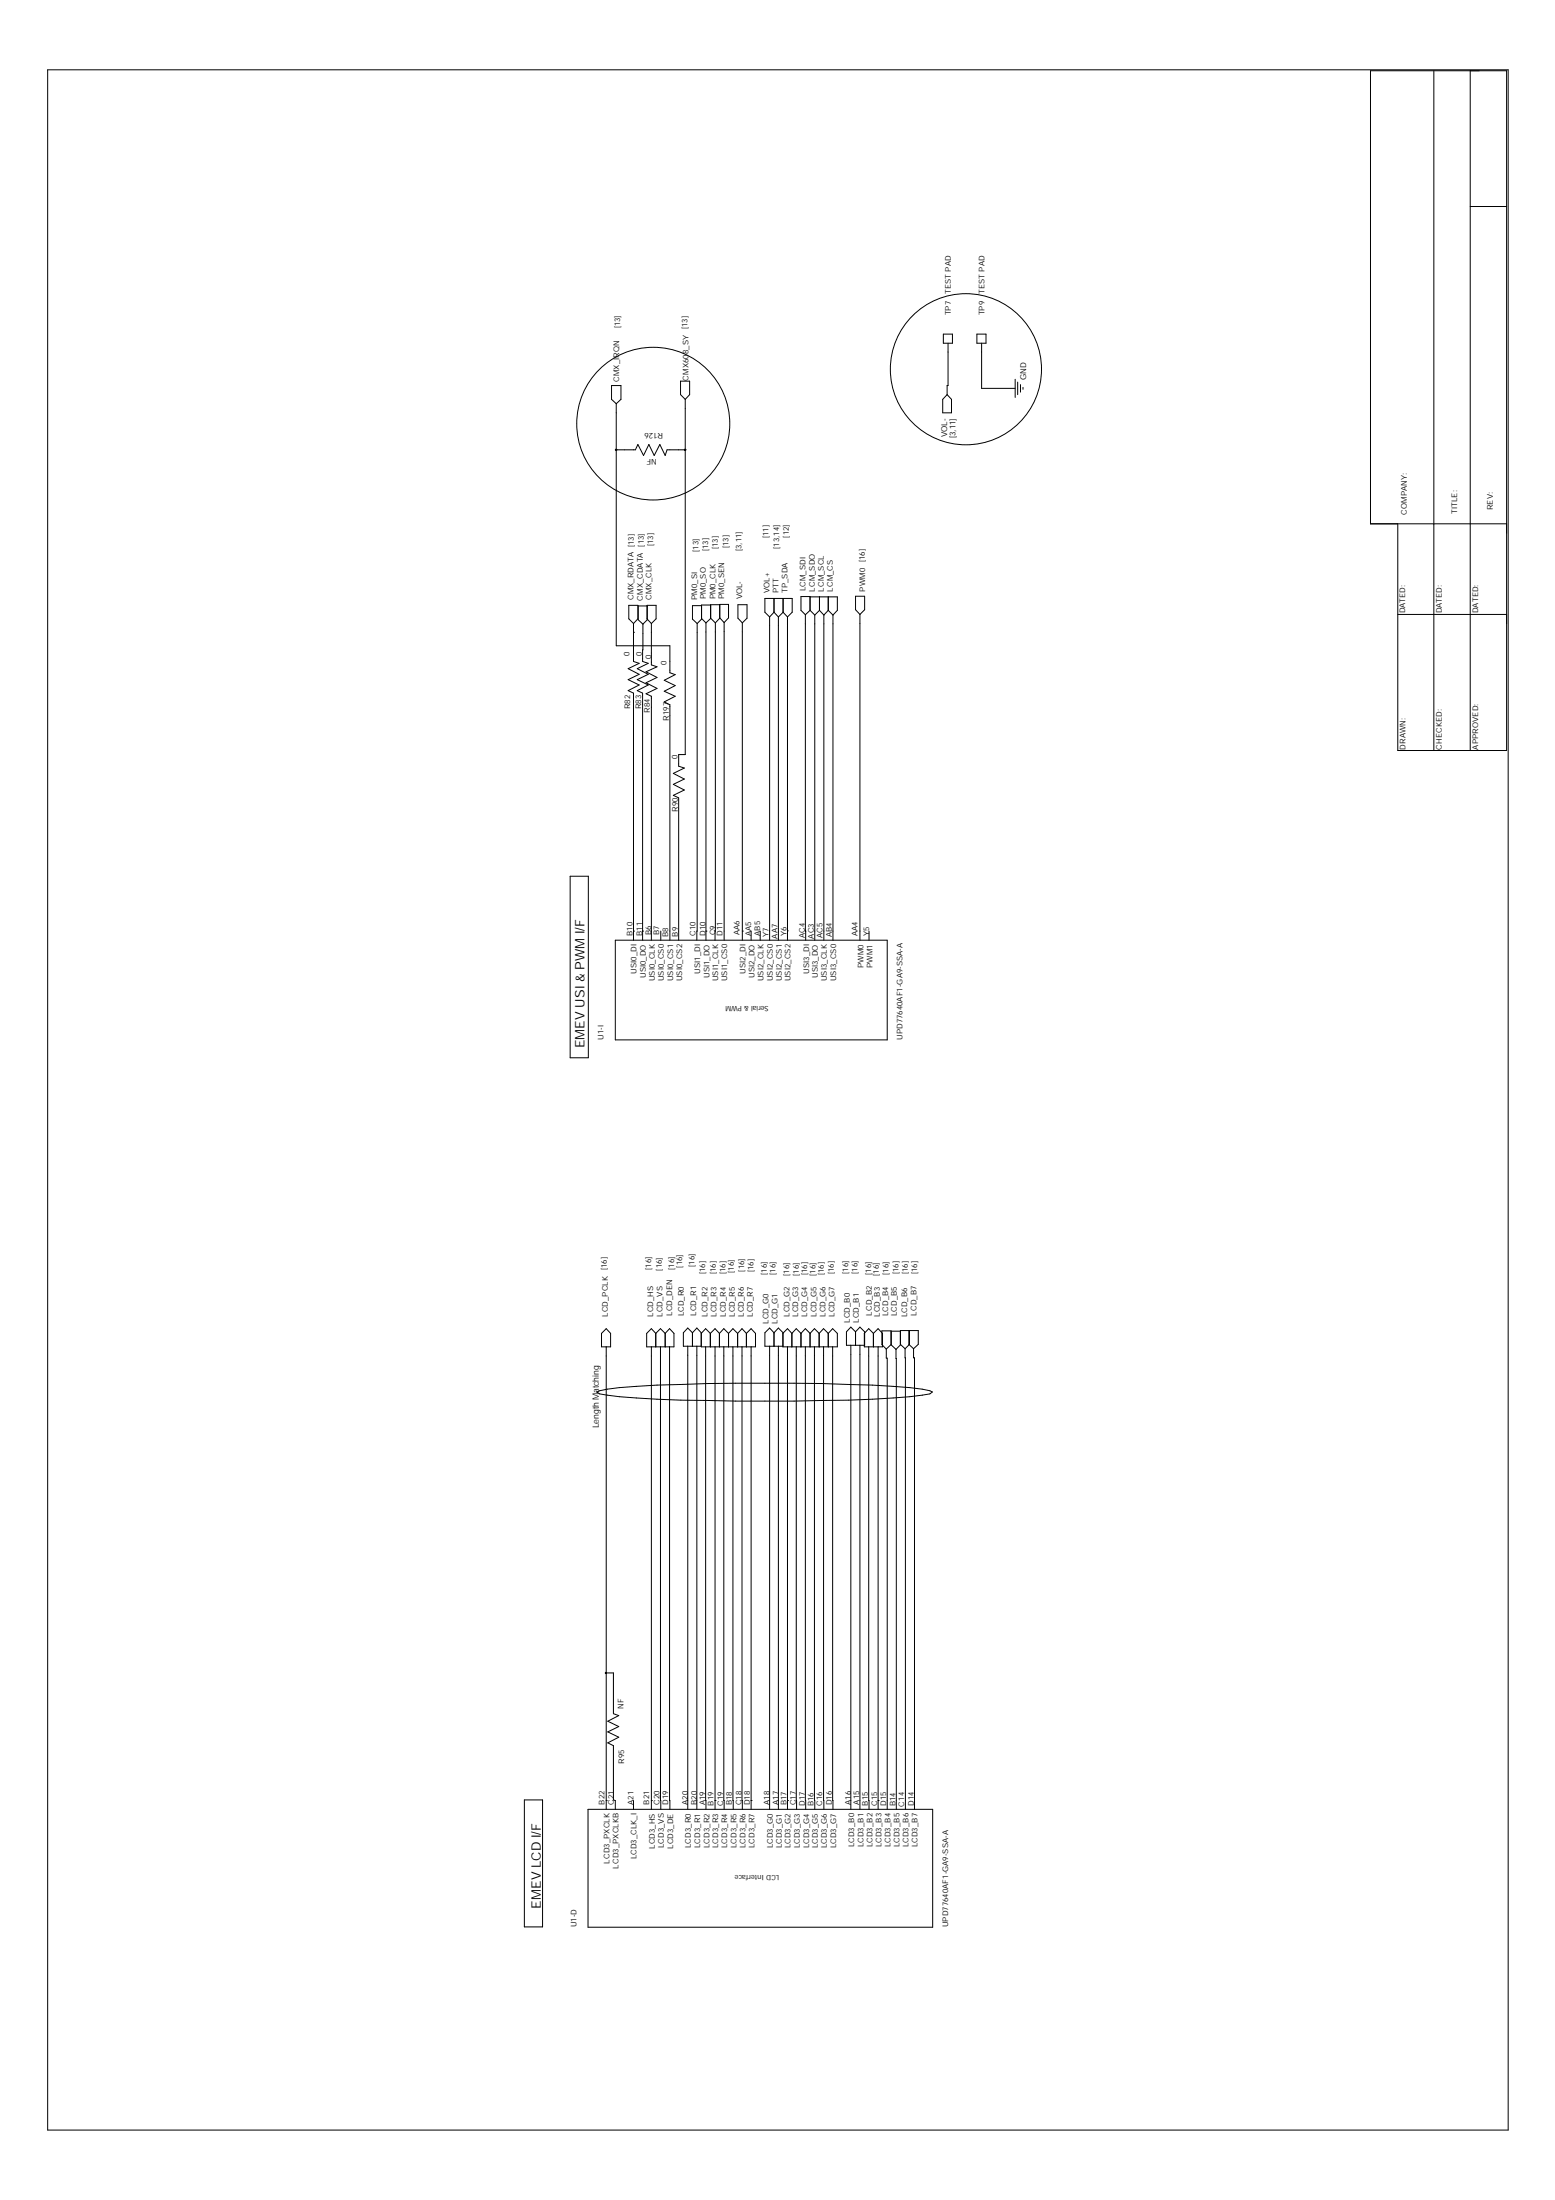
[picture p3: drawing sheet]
<svg xmlns="http://www.w3.org/2000/svg" width="210mm" height="297mm" viewBox="0 0 210 297" stroke-linecap="round" stroke-linejoin="round" font-family="sans-serif">
<g fill="none" stroke="#000" stroke-width=".13">
<path d="M6.4 9.4h197.2v278.2h-197.2v-278.1M193.5 9.6v91.7M198.5 9.6v91.7M198.5 27.9h4.9M82.5 52.1h1.3v1.8l-.6 .6-.7-.6zM83.2 54.5v32.7h7.2v3.6l.7 .3-1.4 .7 1.4 .8-1.4 .7 1.4 .7-1.4 .8 .7 .4v31.7M91.9 51.5h1.2v1.8l-.6 .6-.6-.6zM92.5 53.9v48h-.9v1.5l.8 .3-1.5 .7 1.5 .8-1.5 .7 1.5 .8-1.5 .7 .7 .3v19.2M127.3 45.1h1.3v1.2h-1.3zM127.8 53.3l.6 .6v1.8h-1.1v-1.8zM128 46.3v5.8h-.2v1.2M131.9 45.1h1.2v1.2h-1.2z"/>
<path d="M132.5 46.3v6.1h4.5M137 51.2v2.5M137.4 51.6v1.7M137.8 51.9v1M138.1 52.3v.3M83.2 60.7h.1M83.2 60.7h2.6l.3-.7 .8 1.5 .7-1.5 .7 1.5 .8-1.5 .7 1.5 .2-.8h2.5M92.5 60.7h.1M188.7 70.7v30.6h14.7v-91.7h-18.4v61.1h18.4M84.9 81.7h1.2v1.9l-.6 .6-.6-.6zM85.5 85.4h.1M85.5 84.2v5.1l.8 .3-1.5 .7 1.5 .7-1.5 .8 1.5 .7-1.5 .7 .7 .4v33.3"/>
<path d="M86.1 81.8h1.3v1.9l-.6 .6-.7-.6zM86.8 84.3l-.1 5 .8 .3-1.5 .7 1.5 .7-1.5 .8 1.5 .7-1.5 .7 .7 .4v33.3M87.3 81.7h1.3v1.9l-.7 .6-.6-.6zM87.9 84.2v5.6l.8 .2-1.5 .7 1.5 .8-1.5 .7 1.5 .7-1.5 .8 .7 .3v32.9M94.1 84.2v42.7M94.7 83.5l.6 .6M94.7 81.8h-1.2v1.8l.6 .6M95.3 84.1v42.8M95.9 83.5l.7 .6M95.9 81.7h-1.2v1.9l-.6 .6M96.6 84.1l-.1 42.8M97.2 81.6h-1.3v1.9l-.6 .6"/>
<path d="M97.2 83.4l.5 .7M97.7 84.1v42.8M97.7 84.1l.6-.7v-1.8h-1.1v1.9l-.6 .6M99.6 81.6h1.2v1.9l-.6 .6-.6-.6zM100.2 84.1v42.8M103.9 83.3v43.6M103.9 83.3l-.6-.6v-1.9h3.6v1.9l-.6 .6M104.5 82.7l-.6 .6M104.5 80.8v1.9M104.5 82.7l.6 .6M105.1 83.3v43.6M105.7 82.7l-.6 .6"/>
<path d="M105.7 80.8v1.9M105.7 82.7l.6 .6M106.3 83.3v43.6M108.7 83l.1 42.7M109.3 80.6h3.7v1.8l-.6 .6M109.3 82.4v-1.9h-1.2v1.9l.6 .6M109.3 82.4l.7 .6M109.3 82.4l-.6 .6M110 83v43.9M110.6 80.6v1.8M110.6 82.4l.6 .6M110.6 82.4l-.6 .6"/>
<path d="M111.2 83v43.9M111.8 80.6v1.8M111.8 82.4l-.6 .6M111.8 82.4l.6 .6M112.4 83v43.9M115.5 80.5h1.2v1.8l-.6 .7-.6-.7zM116.1 83v43.9M188.7 83h14.7M77 118.3h2.4v24.5h-2.4zM83.1 126.9h36.7v13.5h-36.7zM85.5 125.7h.1M86.7 125.7h.1"/>
<path d="M89.2 125.7v1.2M95.3 125.7h.1M100.2 125.7h.1M101.4 125.7v1.2M102.6 125.7v1.2M106.3 125.6v.1zM108.7 125.6l.1 .1M108.8 125.7v1.2M117.3 125.7v1.2M81.8 179.4l.6 .6v1.8h-1.2v-1.8zM93.5 179.9l.6-.6 .6 .6v1.9h7.3v-1.8l-.6-.6-.6 .6M93.5 179.9v1.9"/>
<path d="M93.5 179.9l-.7-.6-.6 .6v1.9h2.5M103.3 179.9l.6-.6 .6 .6 .6-.6 .6 .6v1.9h-2.4zM104.5 179.9v1.9M114.9 179.2l.6 .6 .6-.6 .6 .6v1.8h-2.4v-1.8zM115.5 179.8v1.8M117.3 179.4l.6 .6 .6-.6 .6 .6v1.8h-2.4v-1.8zM119 179.7h1.3v1.9l-.7 .5-.6-.5zM121.5 179.7h-1.2v1.9l.6 .6M122.7 179.6v1.9l.6 .6M122.8 179.6v1.9l-.6 .6M80.6 187.9l.3-.1a42.9 42.9 0 0 1 7.8-.8 330.5 330.5 0 0 1 34.1 .4l1.7 .2 1 .2 .4 .1-.4 .3a96.7 96.7 0 0 1-14.5 .9 356.4 356.4 0 0 1-25.1-.3l-3.9-.4-1.1-.2zM81.8 181.8v62.5"/>
<path d="M87.9 181.8v62.5M88.5 180l-.6-.6-.6 .6v1.8h3.7v-1.8l-.6-.6-.6 .6M88.5 180v1.8M88.5 180l.7-.6 .6 .6M89.2 181.8v62.5M89.8 180v1.8M90.4 181.8v62.5M92.8 181.8v62.5M94.1 181.8v62.5M94.7 180l.5-.6 .7 .6M95.2 181.8l.1 62.5M95.9 180v1.8"/>
<path d="M95.9 180l.6-.6 .6 .6M96.5 181.8v62.5M97.1 180v1.8M97.1 180l.6-.6 .6 .6M97.7 181.8v62.5M98.3 180v1.8M98.3 180l.6-.6 .7 .6M98.9 181.8l.1 62.5M99.6 180v1.8M99.6 180l.6-.6 .6 .6M100.2 181.8v62.5M100.8 180v1.8"/>
<path d="M101.4 181.8v62.5M103.9 181.8v62.5M105.1 181.8v62.5M106.3 181.8v62.5M106.9 180l-.6-.6-.6 .6v1.8h7.3v-1.8l-.6-.6-.6 .6M106.9 180v1.8M106.9 180l.6-.6 .6 .6M107.5 181.8v62.5M108.1 180v1.8M108.1 180l.6-.6 .6 .6M108.7 181.8l.1 62.5M109.3 180v1.8"/>
<path d="M109.3 180l.6-.6 .7 .6M109.9 181.8l.1 62.5M110.6 180v1.8M110.6 180l.6-.6 .6 .6M111.2 181.8v62.5M111.8 180v1.8M112.4 181.8v62.5M114.9 181.6v62.7M116.1 181.6v62.7M117.3 181.8v62.5M117.9 180v1.8M118.5 181.8v62.5"/>
<path d="M119.6 182.1v1.3h.2v60.9M120.9 182.2l.1 62.1M121.5 181.5l.7 .6M122.2 182.1v62.2M123.3 182.1v1.2h.1v61M123.3 182.1l.7-.6v-1.9h-2.5v2l-.6 .6M81.8 225.9h1v5.5l.7 .2-1.5 .8 1.5 .7-1.5 .7 1.5 .8-1.5 .7 .8 .4v7.3l.3 .1v1.2M70.8 243h2.4v17.2h-2.4zM79.4 244.3h46.5v15.9h-46.5zM81.8 243.1h.1M85.5 243.1v1.2M87.9 243.1h.1"/>
<path d="M96.5 243.1h.1M101.4 243.1h.1M106.3 243.1h.1M118.5 243.1h.1"/>
<circle cx="88.2" cy="57.2" r="10.3"/>
<circle cx="130.4" cy="49.9" r="10.2"/>
</g>
<g fill="#000" stroke="#000" stroke-width=".13">
<circle cx="83.1" cy="60.7" r=".08"/>
<circle cx="92.5" cy="60.7" r=".08"/>
<circle cx="81.8" cy="225.9" r=".08"/>
</g>
<g font-size="1.8">
<text x="78.9" y="141.5" transform="rotate(-90 78.9 141.5)">EMEV USI &amp; PWM I/F</text>
<text x="73" y="257.7" transform="rotate(-90 73 257.7)">EMEV LCD I/F</text>
</g>
<text font-size="1.2" x="80.8" y="192.9" transform="rotate(-90 80.8 192.9)">Length Matching</text>
<g font-size="1.1">
<text x="138.5" y="51.3" transform="rotate(-90 138.5 51.3)">GND</text>
<text x="127.8" y="59" transform="rotate(-90 127.8 59)">VOL-</text>
<text x="129" y="59.2" transform="rotate(-90 129 59.2)">[3,11]</text>
</g>
<g font-size="1">
<text x="128.4" y="39.7" transform="rotate(-90 128.4 39.7)">TEST PAD</text>
<text x="132.9" y="39.7" transform="rotate(-90 132.9 39.7)">TEST PAD</text>
<text x="83.7" y="44.4" transform="rotate(-90 83.7 44.4)">[13]</text>
<text x="92.8" y="44.4" transform="rotate(-90 92.8 44.4)">[13]</text>
<text x="128.4" y="42.6" transform="rotate(-90 128.4 42.6)">TP7</text>
<text x="132.9" y="42.6" transform="rotate(-90 132.9 42.6)">TP9</text>
<text x="83.6" y="51.5" transform="rotate(-90 83.6 51.5)">CMX_IRQN</text>
<text x="92.9" y="51.4" transform="rotate(-90 92.9 51.4)">CMX608_SY</text>
<text x="89.5" y="58.4" transform="rotate(-180 89.5 58.4)">R126</text>
<text x="88.6" y="62" transform="rotate(-180 88.6 62)">NF</text>
<text x="189.9" y="69.5" transform="rotate(-90 189.9 69.5)">COMPANY:</text>
<text x="196.7" y="69.4" transform="rotate(-90 196.7 69.4)">TITLE:</text>
<text x="201.5" y="68.9" transform="rotate(-90 201.5 68.9)">REV:</text>
<text x="86.9" y="73.8" transform="rotate(-90 86.9 73.8)">[13]</text>
<text x="88.2" y="73.8" transform="rotate(-90 88.2 73.8)">[13]</text>
<text x="94.3" y="74.5" transform="rotate(-90 94.3 74.5)">[13]</text>
<text x="95.6" y="74.4" transform="rotate(-90 95.6 74.4)">[13]</text>
<text x="96.9" y="74.2" transform="rotate(-90 96.9 74.2)">[13]</text>
<text x="98.3" y="74" transform="rotate(-90 98.3 74)">[13]</text>
<text x="100.1" y="74.4" transform="rotate(-90 100.1 74.4)">[3,11]</text>
<text x="103.8" y="72.7" transform="rotate(-90 103.8 72.7)">[11]</text>
<text x="105.2" y="74.1" transform="rotate(-90 105.2 74.1)">[13,14]</text>
<text x="106.5" y="72.6" transform="rotate(-90 106.5 72.6)">[12]</text>
<text x="85.5" y="81" transform="rotate(-90 85.5 81)">CMX_RDATA [13]</text>
<text x="86.8" y="81.1" transform="rotate(-90 86.8 81.1)">CMX_CDATA</text>
<text x="87.9" y="81" transform="rotate(-90 87.9 81)">CMX_CLK</text>
<text x="94.1" y="81" transform="rotate(-90 94.1 81)">PM0_SI</text>
<text x="95.3" y="80.9" transform="rotate(-90 95.3 80.9)">PM0_SO</text>
<text x="96.6" y="80.9" transform="rotate(-90 96.6 80.9)">PM0_CLK</text>
<text x="97.7" y="80.9" transform="rotate(-90 97.7 80.9)">PM0_SEN</text>
<text x="100.2" y="80.9" transform="rotate(-90 100.2 80.9)">VOL-</text>
<text x="103.9" y="80.1" transform="rotate(-90 103.9 80.1)">VOL+</text>
<text x="105.1" y="80.1" transform="rotate(-90 105.1 80.1)">PTT</text>
<text x="106.3" y="80.1" transform="rotate(-90 106.3 80.1)">TP_SDA</text>
<text x="108.7" y="79.8" transform="rotate(-90 108.7 79.8)">LCM_SDI</text>
<text x="110" y="79.9" transform="rotate(-90 110 79.9)">LCM_SDO</text>
<text x="111.2" y="79.9" transform="rotate(-90 111.2 79.9)">LCM_SCL</text>
<text x="112.4" y="79.9" transform="rotate(-90 112.4 79.9)">LCM_CS</text>
<text x="116.8" y="79.9" transform="rotate(-90 116.8 79.9)">PWM0 [16]</text>
<text x="189.7" y="82.8" transform="rotate(-90 189.7 82.8)">DATED:</text>
<text x="194.6" y="82.8" transform="rotate(-90 194.6 82.8)">DATED:</text>
<text x="199.5" y="82.8" transform="rotate(-90 199.5 82.8)">DATED:</text>
<text x="85" y="88.5" transform="rotate(-90 85 88.5)">0</text>
<text x="86.7" y="88.5" transform="rotate(-90 86.7 88.5)">0</text>
<text x="87.9" y="88.9" transform="rotate(-90 87.9 88.9)">0</text>
<text x="90" y="89.8" transform="rotate(-90 90 89.8)">0</text>
<text x="85" y="95.8" transform="rotate(-90 85 95.8)">R82</text>
<text x="86.5" y="95.8" transform="rotate(-90 86.5 95.8)">R83</text>
<text x="87.7" y="96.2" transform="rotate(-90 87.7 96.2)">R84</text>
<text x="90.3" y="97.3" transform="rotate(-90 90.3 97.3)">R197</text>
<text x="189.7" y="101.2" transform="rotate(-90 189.7 101.2)">DRAWN:</text>
<text x="194.6" y="101.2" transform="rotate(-90 194.6 101.2)">CHECKED:</text>
<text x="199.5" y="101.2" transform="rotate(-90 199.5 101.2)">APPROVED:</text>
<text x="91.4" y="102.4" transform="rotate(-90 91.4 102.4)">0</text>
<text x="91.5" y="109.6" transform="rotate(-90 91.5 109.6)">R90</text>
<text x="85.4" y="126.4" transform="rotate(-90 85.4 126.4)">B10</text>
<text x="85.9" y="131.5" transform="rotate(-90 85.9 131.5)">USI0_DI</text>
<text x="86.7" y="126.4" transform="rotate(-90 86.7 126.4)">B11</text>
<text x="87.9" y="126.3" transform="rotate(-90 87.9 126.3)">B6</text>
<text x="89" y="126.3" transform="rotate(-90 89 126.3)">B7</text>
<text x="90.2" y="126.5" transform="rotate(-90 90.2 126.5)">B8</text>
<text x="91.5" y="126.5" transform="rotate(-90 91.5 126.5)">B9</text>
<text x="93.9" y="126.4" transform="rotate(-90 93.9 126.4)">C10</text>
<text x="94.5" y="131.5" transform="rotate(-90 94.5 131.5)">USI1_DI</text>
<text x="95.2" y="126.4" transform="rotate(-90 95.2 126.4)">D10</text>
<text x="96.6" y="126.3" transform="rotate(-90 96.6 126.3)">C9</text>
<text x="97.5" y="126.4" transform="rotate(-90 97.5 126.4)">D11</text>
<text x="99.8" y="126.3" transform="rotate(-90 99.8 126.3)">AA6</text>
<text x="100.6" y="131.5" transform="rotate(-90 100.6 131.5)">USI2_DI</text>
<text x="101.4" y="126.4" transform="rotate(-90 101.4 126.4)">AA5</text>
<text x="102.6" y="126.4" transform="rotate(-90 102.6 126.4)">AB5</text>
<text x="103.7" y="126.6" transform="rotate(-90 103.7 126.6)">Y7</text>
<text x="104.9" y="126.7" transform="rotate(-90 104.9 126.7)">AA7</text>
<text x="106.2" y="126.4" transform="rotate(-90 106.2 126.4)">Y6</text>
<text x="108.6" y="126.6" transform="rotate(-90 108.6 126.6)">AC4</text>
<text x="109.2" y="131.5" transform="rotate(-90 109.2 131.5)">USI3_DI</text>
<text x="109.9" y="126.7" transform="rotate(-90 109.9 126.7)">AC3</text>
<text x="111" y="126.6" transform="rotate(-90 111 126.6)">AC5</text>
<text x="112.3" y="126.6" transform="rotate(-90 112.3 126.6)">AB4</text>
<text x="115.7" y="126.4" transform="rotate(-90 115.7 126.4)">AA4</text>
<text x="116.5" y="130.7" transform="rotate(-90 116.5 130.7)">PWM0</text>
<text x="117.3" y="126.4" transform="rotate(-90 117.3 126.4)">Y5</text>
<text x="117.8" y="130.7" transform="rotate(-90 117.8 130.7)">PWM1</text>
<text x="87.2" y="132.1" transform="rotate(-90 87.2 132.1)">USI0_DO</text>
<text x="88.4" y="132.5" transform="rotate(-90 88.4 132.5)">USI0_CLK</text>
<text x="89.6" y="132.5" transform="rotate(-90 89.6 132.5)">USI0_CS0</text>
<text x="90.8" y="132.5" transform="rotate(-90 90.8 132.5)">USI0_CS1</text>
<text x="92.1" y="132.5" transform="rotate(-90 92.1 132.5)">USI0_CS2</text>
<text x="95.8" y="132.1" transform="rotate(-90 95.8 132.1)">USI1_DO</text>
<text x="96.9" y="132.5" transform="rotate(-90 96.9 132.5)">USI1_CLK</text>
<text x="98.2" y="132.5" transform="rotate(-90 98.2 132.5)">USI1_CS0</text>
<text x="101.9" y="132.1" transform="rotate(-90 101.9 132.1)">USI2_DO</text>
<text x="103.1" y="132.5" transform="rotate(-90 103.1 132.5)">USI2_CLK</text>
<text x="103.8" y="135.9" transform="rotate(-180 103.8 135.9)">Serial &amp; PWM</text>
<text x="104.3" y="132.5" transform="rotate(-90 104.3 132.5)">USI2_CS0</text>
<text x="105.5" y="132.5" transform="rotate(-90 105.5 132.5)">USI2_CS1</text>
<text x="106.7" y="132.5" transform="rotate(-90 106.7 132.5)">USI2_CS2</text>
<text x="110.4" y="132.1" transform="rotate(-90 110.4 132.1)">USI3_DO</text>
<text x="111.6" y="132.5" transform="rotate(-90 111.6 132.5)">USI3_CLK</text>
<text x="112.9" y="132.5" transform="rotate(-90 112.9 132.5)">USI3_CS0</text>
<text x="81.4" y="140.4" transform="rotate(-90 81.4 140.4)">U1-I</text>
<text x="121.8" y="140.4" transform="rotate(-90 121.8 140.4)">UPD77640AF1-GA9-SSA-A</text>
<text x="81.9" y="171.5" transform="rotate(-90 81.9 171.5)">[16]</text>
<text x="87.9" y="171.4" transform="rotate(-90 87.9 171.4)">[16]</text>
<text x="89.3" y="171.6" transform="rotate(-90 89.3 171.6)">[16]</text>
<text x="91" y="171.4" transform="rotate(-90 91 171.4)">[16]</text>
<text x="92.1" y="171.1" transform="rotate(-90 92.1 171.1)">[16]</text>
<text x="93.7" y="171.1" transform="rotate(-90 93.7 171.1)">[16]</text>
<text x="95.2" y="172.1" transform="rotate(-90 95.2 172.1)">[16]</text>
<text x="96.6" y="172" transform="rotate(-90 96.6 172)">[16]</text>
<text x="97.9" y="172.1" transform="rotate(-90 97.9 172.1)">[16]</text>
<text x="99.1" y="171.9" transform="rotate(-90 99.1 171.9)">[16]</text>
<text x="100.5" y="171.7" transform="rotate(-90 100.5 171.7)">[16]</text>
<text x="101.7" y="171.8" transform="rotate(-90 101.7 171.8)">[16]</text>
<text x="103.5" y="172.1" transform="rotate(-90 103.5 172.1)">[16]</text>
<text x="104.7" y="172.1" transform="rotate(-90 104.7 172.1)">[16]</text>
<text x="106.5" y="172.3" transform="rotate(-90 106.5 172.3)">[16]</text>
<text x="107.8" y="172.3" transform="rotate(-90 107.8 172.3)">[16]</text>
<text x="109" y="172.2" transform="rotate(-90 109 172.2)">[16]</text>
<text x="110.1" y="172.3" transform="rotate(-90 110.1 172.3)">[16]</text>
<text x="111.2" y="172.2" transform="rotate(-90 111.2 172.2)">[16]</text>
<text x="112.6" y="172.1" transform="rotate(-90 112.6 172.1)">[16]</text>
<text x="114.5" y="172" transform="rotate(-90 114.5 172)">[16]</text>
<text x="115.7" y="172" transform="rotate(-90 115.7 172)">[16]</text>
<text x="117.6" y="172.2" transform="rotate(-90 117.6 172.2)">[16]</text>
<text x="118.6" y="172.3" transform="rotate(-90 118.6 172.3)">[16]</text>
<text x="119.9" y="172.2" transform="rotate(-90 119.9 172.2)">[16]</text>
<text x="121.3" y="172" transform="rotate(-90 121.3 172)">[16]</text>
<text x="122.6" y="172.1" transform="rotate(-90 122.6 172.1)">[16]</text>
<text x="123.8" y="172.1" transform="rotate(-90 123.8 172.1)">[16]</text>
<text x="82" y="177.8" transform="rotate(-90 82 177.8)">LCD_PCLK</text>
<text x="88.2" y="177.8" transform="rotate(-90 88.2 177.8)">LCD_HS</text>
<text x="89.4" y="177.8" transform="rotate(-90 89.4 177.8)">LCD_VS</text>
<text x="90.7" y="177.7" transform="rotate(-90 90.7 177.7)">LCD_DEN</text>
<text x="92.3" y="177.7" transform="rotate(-90 92.3 177.7)">LCD_R0</text>
<text x="94" y="177.7" transform="rotate(-90 94 177.7)">LCD_R1</text>
<text x="95.5" y="177.8" transform="rotate(-90 95.5 177.8)">LCD_R2</text>
<text x="96.7" y="177.8" transform="rotate(-90 96.7 177.8)">LCD_R3</text>
<text x="98" y="177.8" transform="rotate(-90 98 177.8)">LCD_R4</text>
<text x="99.2" y="177.8" transform="rotate(-90 99.2 177.8)">LCD_R5</text>
<text x="100.4" y="177.8" transform="rotate(-90 100.4 177.8)">LCD_R6</text>
<text x="101.6" y="177.8" transform="rotate(-90 101.6 177.8)">LCD_R7</text>
<text x="103.8" y="178.7" transform="rotate(-90 103.8 178.7)">LCD_G0</text>
<text x="104.9" y="178.7" transform="rotate(-90 104.9 178.7)">LCD_G1</text>
<text x="106.6" y="177.8" transform="rotate(-90 106.6 177.8)">LCD_G2</text>
<text x="107.7" y="177.8" transform="rotate(-90 107.7 177.8)">LCD_G3</text>
<text x="109" y="177.8" transform="rotate(-90 109 177.8)">LCD_G4</text>
<text x="110.2" y="177.8" transform="rotate(-90 110.2 177.8)">LCD_G5</text>
<text x="111.4" y="177.8" transform="rotate(-90 111.4 177.8)">LCD_G6</text>
<text x="112.6" y="177.8" transform="rotate(-90 112.6 177.8)">LCD_G7</text>
<text x="114.7" y="178.6" transform="rotate(-90 114.7 178.6)">LCD_B0</text>
<text x="116" y="178.6" transform="rotate(-90 116 178.6)">LCD_B1</text>
<text x="117.7" y="177.6" transform="rotate(-90 117.7 177.6)">LCD_B2</text>
<text x="118.7" y="177.8" transform="rotate(-90 118.7 177.8)">LCD_B3</text>
<text x="119.9" y="177.7" transform="rotate(-90 119.9 177.7)">LCD_B4</text>
<text x="121.1" y="177.7" transform="rotate(-90 121.1 177.7)">LCD_B5</text>
<text x="122.5" y="177.9" transform="rotate(-90 122.5 177.9)">LCD_B6</text>
<text x="123.7" y="177.6" transform="rotate(-90 123.7 177.6)">LCD_B7</text>
<text x="84.2" y="230.7" transform="rotate(-90 84.2 230.7)">NF</text>
<text x="84.2" y="238.1" transform="rotate(-90 84.2 238.1)">R95</text>
<text x="81.6" y="243.7" transform="rotate(-90 81.6 243.7)">B22</text>
<text x="82.8" y="243.7" transform="rotate(-90 82.8 243.7)">C21</text>
<text x="85.5" y="243.7" transform="rotate(-90 85.5 243.7)">A21</text>
<text x="87.6" y="243.7" transform="rotate(-90 87.6 243.7)">B21</text>
<text x="89" y="243.7" transform="rotate(-90 89 243.7)">C20</text>
<text x="90.2" y="243.7" transform="rotate(-90 90.2 243.7)">D19</text>
<text x="92.8" y="243.7" transform="rotate(-90 92.8 243.7)">A20</text>
<text x="94.1" y="243.7" transform="rotate(-90 94.1 243.7)">B20</text>
<text x="95.2" y="243.7" transform="rotate(-90 95.2 243.7)">A19</text>
<text x="96.3" y="243.8" transform="rotate(-90 96.3 243.8)">B19</text>
<text x="97.6" y="243.8" transform="rotate(-90 97.6 243.8)">C19</text>
<text x="98.8" y="243.7" transform="rotate(-90 98.8 243.7)">B18</text>
<text x="100.1" y="243.7" transform="rotate(-90 100.1 243.7)">C18</text>
<text x="101.2" y="243.7" transform="rotate(-90 101.2 243.7)">D18</text>
<text x="103.9" y="243.7" transform="rotate(-90 103.9 243.7)">A18</text>
<text x="105.1" y="243.7" transform="rotate(-90 105.1 243.7)">A17</text>
<text x="106.2" y="243.7" transform="rotate(-90 106.2 243.7)">B17</text>
<text x="107.4" y="243.7" transform="rotate(-90 107.4 243.7)">C17</text>
<text x="108.6" y="243.8" transform="rotate(-90 108.6 243.8)">D17</text>
<text x="109.8" y="243.9" transform="rotate(-90 109.8 243.9)">B16</text>
<text x="111" y="243.8" transform="rotate(-90 111 243.8)">C16</text>
<text x="112.3" y="243.7" transform="rotate(-90 112.3 243.7)">D16</text>
<text x="114.9" y="243.7" transform="rotate(-90 114.9 243.7)">A16</text>
<text x="116" y="243.7" transform="rotate(-90 116 243.7)">A15</text>
<text x="117.1" y="243.8" transform="rotate(-90 117.1 243.8)">B15</text>
<text x="118.4" y="243.8" transform="rotate(-90 118.4 243.8)">C15</text>
<text x="119.6" y="243.8" transform="rotate(-90 119.6 243.8)">D15</text>
<text x="120.9" y="243.9" transform="rotate(-90 120.9 243.9)">B14</text>
<text x="122" y="243.9" transform="rotate(-90 122 243.9)">C14</text>
<text x="123.4" y="243.8" transform="rotate(-90 123.4 243.8)">D14</text>
<text x="82.3" y="251.6" transform="rotate(-90 82.3 251.6)">LCD3_PXCLK</text>
<text x="85.9" y="251.1" transform="rotate(-90 85.9 251.1)">LCD3_CLK_I</text>
<text x="88.4" y="249.6" transform="rotate(-90 88.4 249.6)">LCD3_HS</text>
<text x="89.6" y="249.5" transform="rotate(-90 89.6 249.5)">LCD3_VS</text>
<text x="90.8" y="249.6" transform="rotate(-90 90.8 249.6)">LCD3_DE</text>
<text x="93.3" y="249.5" transform="rotate(-90 93.3 249.5)">LCD3_R0</text>
<text x="94.5" y="249.5" transform="rotate(-90 94.5 249.5)">LCD3_R1</text>
<text x="95.8" y="249.5" transform="rotate(-90 95.8 249.5)">LCD3_R2</text>
<text x="96.9" y="249.5" transform="rotate(-90 96.9 249.5)">LCD3_R3</text>
<text x="98.2" y="249.5" transform="rotate(-90 98.2 249.5)">LCD3_R4</text>
<text x="99.4" y="249.5" transform="rotate(-90 99.4 249.5)">LCD3_R5</text>
<text x="100.6" y="249.5" transform="rotate(-90 100.6 249.5)">LCD3_R6</text>
<text x="101.9" y="249.5" transform="rotate(-90 101.9 249.5)">LCD3_R7</text>
<text x="104.3" y="249.5" transform="rotate(-90 104.3 249.5)">LCD3_G0</text>
<text x="105.5" y="249.5" transform="rotate(-90 105.5 249.5)">LCD3_G1</text>
<text x="106.7" y="249.5" transform="rotate(-90 106.7 249.5)">LCD3_G2</text>
<text x="107.9" y="249.5" transform="rotate(-90 107.9 249.5)">LCD3_G3</text>
<text x="109.2" y="249.5" transform="rotate(-90 109.2 249.5)">LCD3_G4</text>
<text x="110.4" y="249.5" transform="rotate(-90 110.4 249.5)">LCD3_G5</text>
<text x="111.6" y="249.5" transform="rotate(-90 111.6 249.5)">LCD3_G6</text>
<text x="112.9" y="249.5" transform="rotate(-90 112.9 249.5)">LCD3_G7</text>
<text x="115.3" y="249.4" transform="rotate(-90 115.3 249.4)">LCD3_B0</text>
<text x="116.5" y="249.4" transform="rotate(-90 116.5 249.4)">LCD3_B1</text>
<text x="117.8" y="249.4" transform="rotate(-90 117.8 249.4)">LCD3_B2</text>
<text x="119" y="249.4" transform="rotate(-90 119 249.4)">LCD3_B3</text>
<text x="120.2" y="249.4" transform="rotate(-90 120.2 249.4)">LCD3_B4</text>
<text x="121.4" y="249.4" transform="rotate(-90 121.4 249.4)">LCD3_B5</text>
<text x="122.6" y="249.4" transform="rotate(-90 122.6 249.4)">LCD3_B6</text>
<text x="123.9" y="249.4" transform="rotate(-90 123.9 249.4)">LCD3_B7</text>
<text x="83.5" y="252.3" transform="rotate(-90 83.5 252.3)">LCD3_PXCLKB</text>
<text x="105.2" y="253.2" transform="rotate(-180 105.2 253.2)">LCD Interface</text>
<text x="77.8" y="260.2" transform="rotate(-90 77.8 260.2)">U1-D</text>
<text x="128" y="260.2" transform="rotate(-90 128 260.2)">UPD77640AF1-GA9-SSA-A</text>
</g>
</svg>
